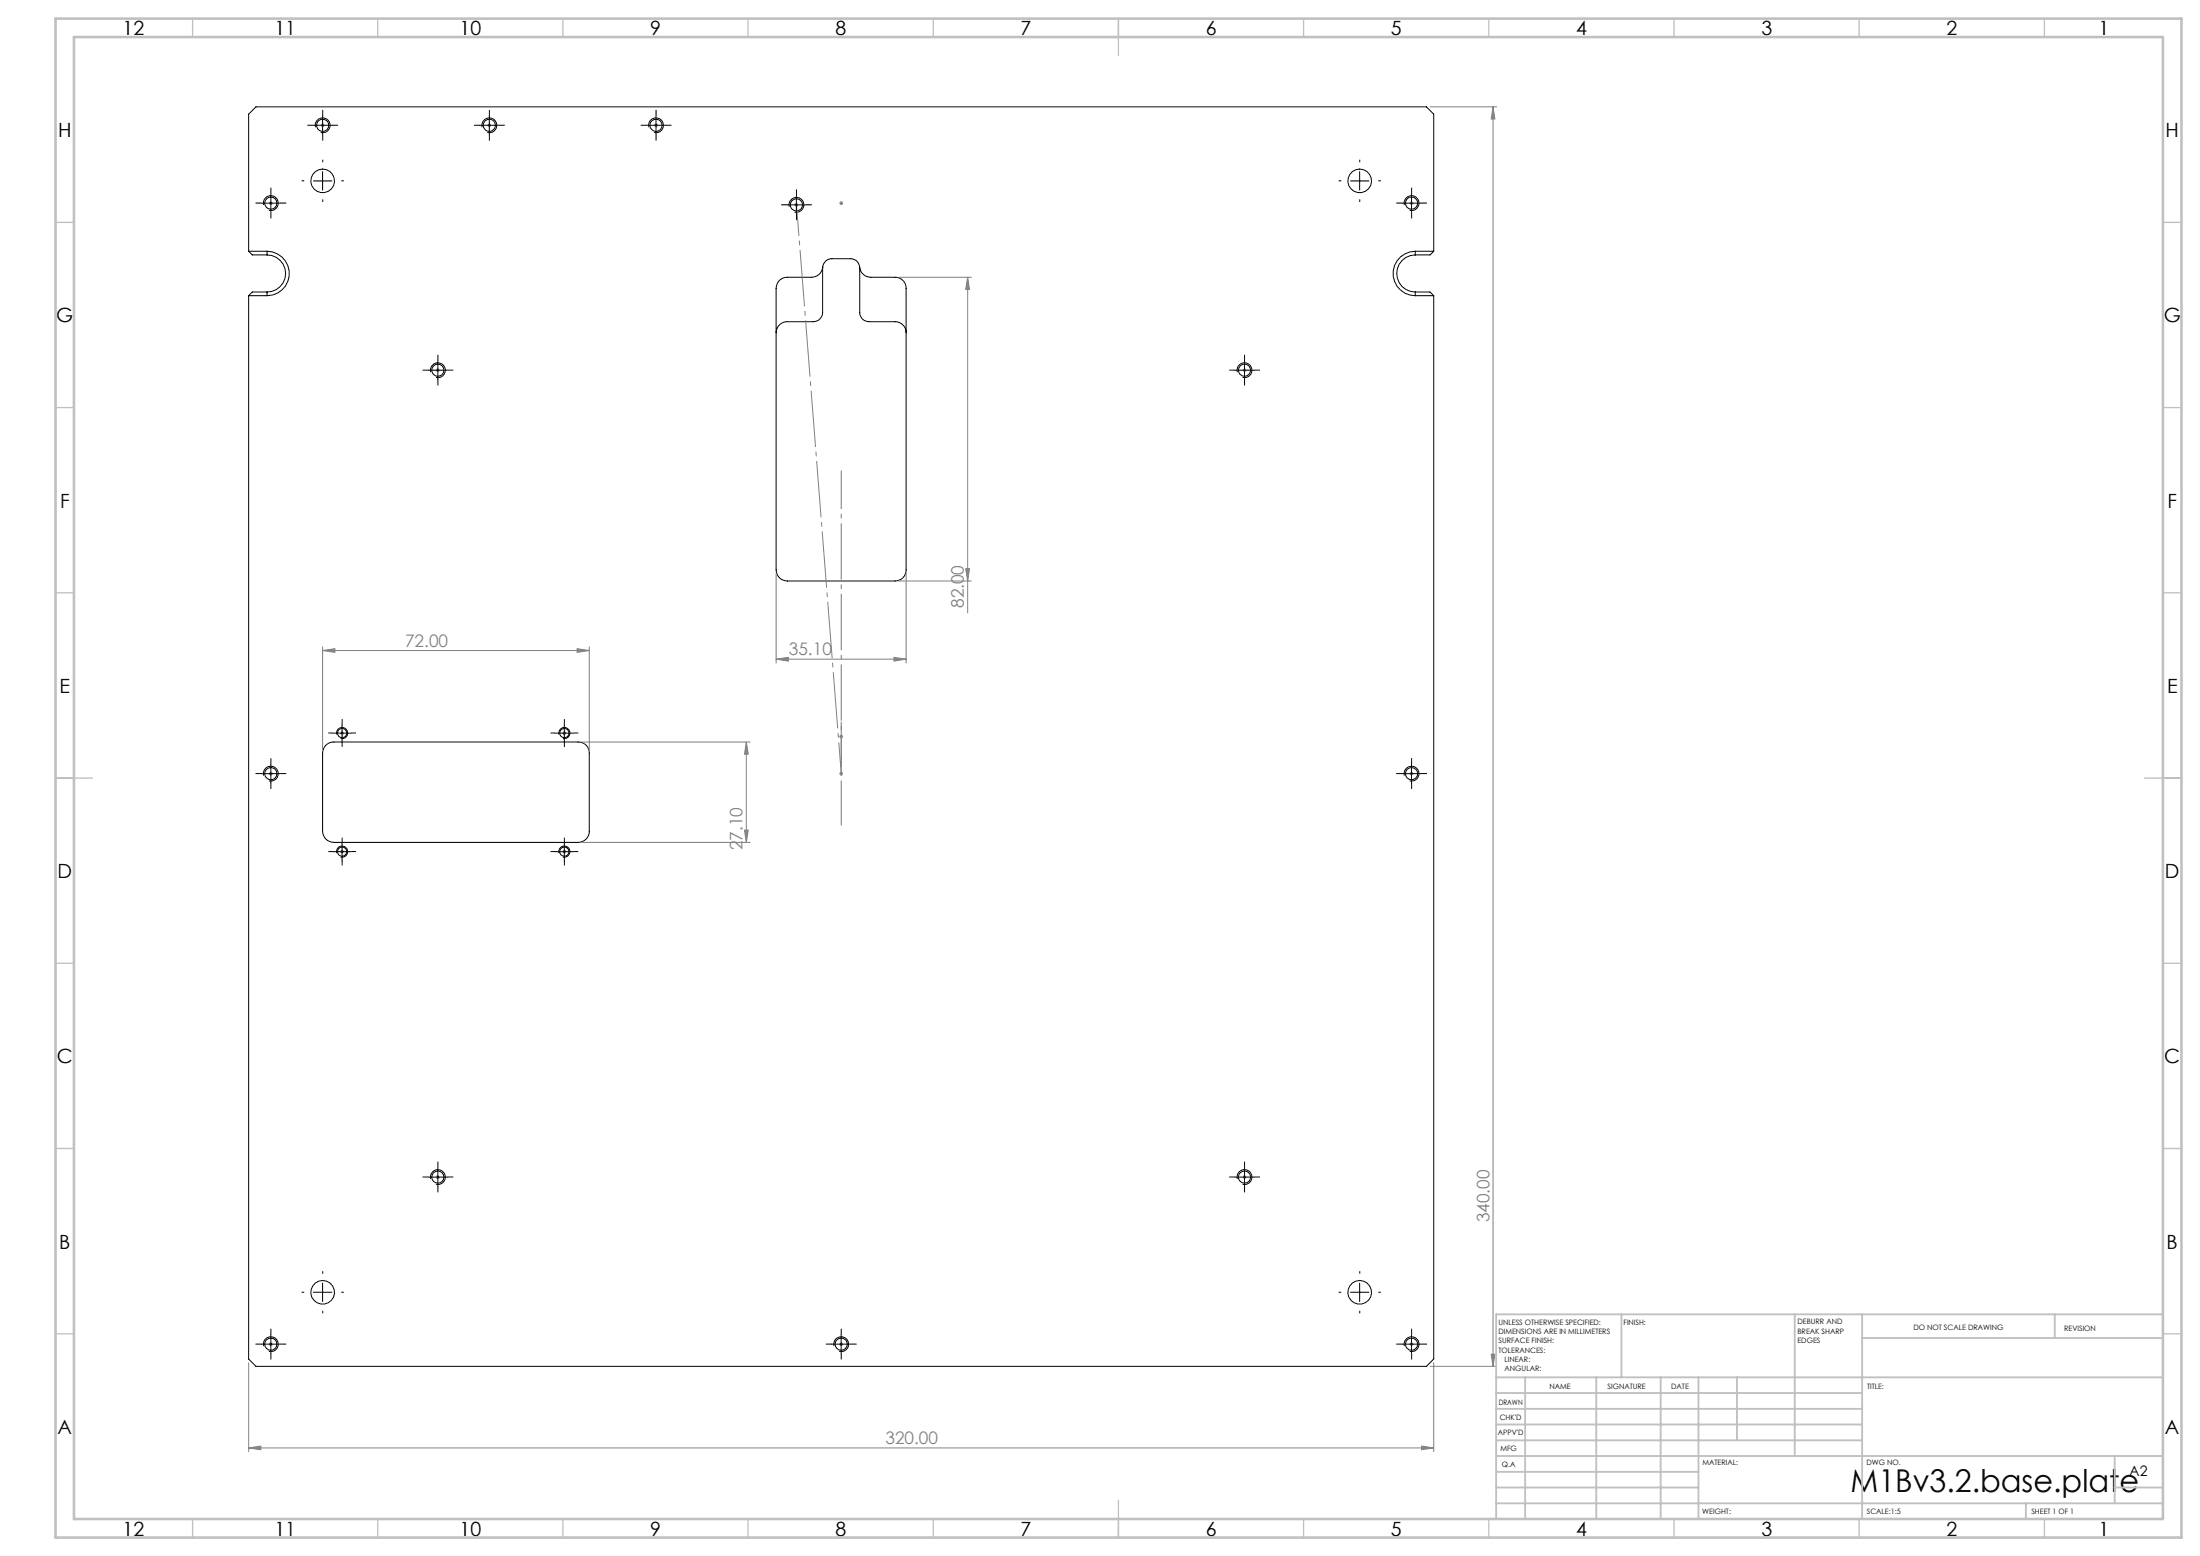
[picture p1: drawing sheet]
<svg xmlns="http://www.w3.org/2000/svg" width="594mm" height="420mm" viewBox="0 0 594 420" stroke-linecap="round" stroke-linejoin="round" font-family="sans-serif">
<g fill="none" stroke="#000" stroke-width=".27">
<path d="M84.6 33.8h5M85.2 34.3a2 2 0 0 1 1.8-2.5 2 2 0 0 1 2.1 2.2 2 2 0 0 1-2.5 1.8M87.1 31.3v5M129.6 33.8h5M130.2 34.3a2 2 0 0 1 1.7-2.5 2 2 0 0 1 2.2 2.2 2 2 0 0 1-2.5 1.8M132.1 31.3v5M174.6 33.8h5M175.2 34.3a2 2 0 0 1 1.7-2.5 2 2 0 0 1 2.2 2.2 2 2 0 0 1-2.5 1.8M177.1 31.3v5M70.6 54.8h5M71.2 55.3a1.99 1.99 0 0 1 1.7-2.5 1.99 1.99 0 0 1 2.2 2.2 1.99 1.99 0 0 1-2.5 1.7M73.1 52.3v5"/>
<path d="M84.6 48.8h5M87.1 46.3v5M212.5 55.3h5M213.1 55.8a2 2 0 0 1 1.8-2.5 2 2 0 0 1 2.1 2.2 2 2 0 0 1-2.5 1.7M215 52.8v5M364.6 48.8h5M367.1 46.3v5M378.6 54.8h5M379.2 55.3a1.98 1.98 0 0 1 1.7-2.4 1.98 1.98 0 0 1 2.2 2.1 1.98 1.98 0 0 1-2.5 1.7M381.1 52.3v5M67.1 67.8v-37l2-2h316l2 2v37M67.1 79.8v287l2 2h316l2-2v-287"/>
<path d="M67.1 67.8h5M67.1 79.8h5M67.1 67.8l1 1h4M72.1 67.8a6 6 0 0 1 6 6 6 6 0 0 1-6 6M72.1 68.8a5 5 0 0 1 5 5 5 5 0 0 1-5 5M72.1 67.8v1M72.1 78.8v1M72.1 78.8h-4l-1 1M222.1 72.1a3.1 3.1 0 0 1-3 2.7h-6.5a2.95 2.95 0 0 0-3.1 3v76a3 3 0 0 0 3.1 3h29.1a2.95 2.95 0 0 0 3-3v-76a2.9 2.9 0 0 0-3-3h-6.6a3.1 3.1 0 0 1-3-2.7M222.1 72.1a2.41 2.41 0 0 1 2.5-2.3h5a2.41 2.41 0 0 1 2.5 2.3M222.1 72.1v12.2a2.53 2.53 0 0 1-2.5 2.5h-7a3 3 0 0 0-3.1 3M232.1 72.1v12.2a2.47 2.47 0 0 0 2.5 2.5h7.1a2.95 2.95 0 0 1 3 3"/>
<path d="M382.1 67.8a6 6 0 0 0-6 6 6 6 0 0 0 6 6M382.1 68.8a5 5 0 0 0-5 5 5 5 0 0 0 5 5M382.1 67.8h5M382.1 79.8h5M382.1 67.8v1M382.1 78.8v1M382.1 78.8h4l1 1M387.1 67.8l-1 1h-4M115.7 99.9h5M118.2 97.4v5M333.5 99.9h5M336 97.4v5"/>
<path d="M116.3 100.5a2 2 0 0 1 1.7-2.6 2 2 0 0 1 2.2 2.2 2 2 0 0 1-2.5 1.8M334.1 100.5a2 2 0 0 1 1.7-2.6 2 2 0 0 1 2.2 2.2 2 2 0 0 1-2.5 1.8M89.9 197.9h5M90.9 198.3a1.51 1.51 0 0 1 1.3-1.9 1.51 1.51 0 0 1 1.7 1.6 1.51 1.51 0 0 1-1.9 1.3M92.4 195.4v5M149.9 197.9h5M150.9 198.3a1.5 1.5 0 0 1 1.3-1.9 1.5 1.5 0 0 1 1.7 1.6 1.5 1.5 0 0 1-1.9 1.3M152.4 195.4v5M70.6 208.8h5M71.2 209.4a2 2 0 0 1 1.7-2.6 2 2 0 0 1 2.2 2.2 2 2 0 0 1-2.5 1.8M73.1 206.3v5M88 201.1a3 3 0 0 1 2.1-.8h66a2.9 2.9 0 0 1 3 3v21.1a2.95 2.95 0 0 1-3 3h-66a3 3 0 0 1-3-3v-21.1a3.3 3.3 0 0 1 .9-2.2z"/>
<path d="M378.6 208.8h5M379.2 209.4a1.99 1.99 0 0 1 1.8-2.5 1.99 1.99 0 0 1 2.1 2.1 1.99 1.99 0 0 1-2.5 1.8M381.1 206.3v5M89.9 229.9h5M90.9 230.3a1.51 1.51 0 0 1 1.3-1.9 1.51 1.51 0 0 1 1.7 1.6 1.51 1.51 0 0 1-1.9 1.3M92.4 227.4v5M149.9 229.9h5M150.9 230.3a1.5 1.5 0 0 1 1.3-1.9 1.5 1.5 0 0 1 1.7 1.6 1.5 1.5 0 0 1-1.9 1.3M152.4 227.4v5M115.7 317.7h5M116.3 318.2a1.99 1.99 0 0 1 1.7-2.5 1.99 1.99 0 0 1 2.2 2.1 1.99 1.99 0 0 1-2.5 1.8M118.2 315.2v5"/>
<path d="M333.5 317.7h5M334.1 318.2a1.99 1.99 0 0 1 1.7-2.5 1.99 1.99 0 0 1 2.2 2.2 1.99 1.99 0 0 1-2.5 1.7M336 315.2v5M84.6 348.8h5M87.1 346.3v5M364.6 348.8h5M367.1 346.3v5M70.6 362.8h5M71.2 363.3a2 2 0 0 1 1.7-2.5 2 2 0 0 1 2.2 2.2 2 2 0 0 1-2.5 1.8M73.1 360.3v5M224.6 362.8h5M225.2 363.3a2 2 0 0 1 1.7-2.5 2 2 0 0 1 2.2 2.2 2 2 0 0 1-2.5 1.8"/>
<path d="M227.1 360.3v5M378.6 362.8h5M379.2 363.3a1.99 1.99 0 0 1 1.8-2.5 1.99 1.99 0 0 1 2.1 2.2 1.99 1.99 0 0 1-2.5 1.8M381.1 360.3v5"/>
<circle cx="87.1" cy="33.8" r="1.65"/>
<circle cx="132.1" cy="33.8" r="1.64"/>
<circle cx="177.1" cy="33.8" r="1.64"/>
<circle cx="73.1" cy="54.8" r="1.65"/>
<circle cx="87.1" cy="48.8" r="3.2"/>
<circle cx="215" cy="55.3" r="1.66"/>
<circle cx="367.1" cy="48.8" r="3.2"/>
<circle cx="381.1" cy="54.8" r="1.66"/>
<circle cx="118.2" cy="99.9" r="1.65"/>
<circle cx="336" cy="99.9" r="1.65"/>
<circle cx="92.4" cy="197.9" r="1.26"/>
<circle cx="152.4" cy="197.9" r="1.26"/>
<circle cx="73.1" cy="208.8" r="1.65"/>
<circle cx="381.1" cy="208.8" r="1.66"/>
<circle cx="92.4" cy="229.9" r="1.26"/>
<circle cx="152.4" cy="229.9" r="1.26"/>
<circle cx="118.2" cy="317.7" r="1.65"/>
<circle cx="336" cy="317.7" r="1.65"/>
<circle cx="87.1" cy="348.8" r="3.2"/>
<circle cx="367.1" cy="348.8" r="3.2"/>
<circle cx="73.1" cy="362.8" r="1.64"/>
<circle cx="227.1" cy="362.8" r="1.64"/>
<circle cx="381.1" cy="362.8" r="1.65"/>
</g>
<g fill="none" stroke="#808080" stroke-width=".27">
<path d="M86.6 33.8h1M86.7 33.5l.8 .7M87.1 33.3v1M87.5 33.5l-.8 .7M131.6 33.8h1M131.8 33.5l.7 .7M132.1 33.3v1M132.5 33.5l-.7 .7M176.6 33.8h1M176.8 33.5l.7 .7M177.1 33.3v1M177.5 33.5l-.7 .7"/>
<path d="M386.1 28.8h18M403.1 28.8l.5 3.3h-1zM403.1 28.8v340M72.6 54.8h1M72.8 54.5l.7 .7M73.1 54.3v1M73.5 54.5l-.7 .7M214.5 55.3h1M214.7 54.9l.7 .8M215 54.8v1M215.4 54.9l-.7 .8M226.6 54.8h1"/>
<path d="M226.8 54.5l.7 .7M227.1 54.3v1M227.5 54.5l-.7 .7M380.6 54.8h1M380.8 54.5l.7 .7M381.1 54.3v1M381.5 54.5l-.7 .7M242.7 74.8h19.6M261.3 74.8l.5 3.3h-1.1zM261.3 74.8v90.6M117.7 99.9h1M117.9 99.6l.7 .7"/>
<path d="M118.2 99.4v1M118.6 99.6l-.7 .7M335.5 99.9h1M335.7 99.6l.7 .7M336 99.4v1M336.4 99.6l-.7 .7M209.5 154.8v24.1M242.7 156.8h19.6M244.7 154.8v24.1M260.7 153.5h1.1l-.5 3.3zM87.1 175.6l3.3-.5v1zM87.1 174.6v27.7"/>
<path d="M87.1 175.6h72M155.8 175.1l3.3 .5-3.3 .5zM159.1 174.6v27.7M209.5 177.9l3.4-.5v1.1zM209.5 177.9h35.2M241.4 177.4l3.3 .5-3.3 .6zM91.9 197.9h1M92 197.5l.7 .7M92.4 197.4v1M92.7 197.5l-.7 .7M151.9 197.9h1M152 197.5l.7 .7"/>
<path d="M152.4 197.4v1M152.7 197.5l-.7 .7M226.6 198.8h1M226.8 198.5l.7 .7M227.1 198.3v1M227.5 198.5l-.7 .7M72.6 208.8h1M72.8 208.5l.7 .7M73.1 208.3v1M73.5 208.5l-.7 .7M157.1 200.3h45.4M201.5 200.3l.5 3.3h-1z"/>
<path d="M201.5 200.3v27.1M226.6 208.8h1M226.8 208.5l.7 .7M227.1 208.3v1M227.5 208.5l-.7 .7M380.6 208.8h1M380.8 208.5l.7 .7M381.1 208.3v1M381.5 208.5l-.7 .7M91.9 229.9h1M92 229.5l.7 .7M92.4 229.4v1"/>
<path d="M92.7 229.5l-.7 .7M151.9 229.9h1M152 229.5l.7 .7M152.4 229.4v1M152.7 229.5l-.7 .7M157.1 227.4h45.4M201 224.1h1l-.5 3.3zM117.7 317.7h1M117.9 317.4l.7 .7M118.2 317.2v1M118.6 317.4l-.7 .7M335.5 317.7h1"/>
<path d="M335.7 317.4l.7 .7M336 317.2v1M336.4 317.4l-.7 .7M67.1 367.8v24M72.6 362.8h1M72.8 362.5l.7 .7M73.1 362.3v1M73.5 362.5l-.7 .7M226.6 362.8h1M226.8 362.5l.7 .7M227.1 362.3v1M227.5 362.5l-.7 .7"/>
<path d="M380.6 362.8h1M380.8 362.5l.7 .7M381.1 362.3v1M381.5 362.5l-.7 .7M386.1 368.8h18M387.1 367.8v24M402.6 365.5h1l-.5 3.3zM67.1 390.8l3.3-.5v1zM67.1 390.8h320M383.8 390.3l3.3 .5-3.3 .5z"/>
</g>
<path d="M227.1 222.8v-28" fill="none" stroke="#808080" stroke-width=".27" stroke-dasharray="15.2 1.3 1.3 1.3" stroke-dashoffset="3.1" stroke-linecap="butt"/>
<path d="M227.1 208.8l-12-153.5" fill="none" stroke="#808080" stroke-width=".27" stroke-dasharray="15.2 1.3 1.3 1.3" stroke-dashoffset="6.8" stroke-linecap="butt"/>
<path d="M227.1 208.8v-81.8" fill="none" stroke="#808080" stroke-width=".27" stroke-dasharray="15.2 1.3 1.3 1.3" stroke-dashoffset="4.8" stroke-linecap="butt"/>
<g fill="none" stroke="#000" stroke-width=".27" stroke-dasharray="15.2 1.3 1.3 1.3" stroke-linecap="butt">
<path d="M84.6 33.8h-1.6M87.1 31.3v-1.6M87.1 36.3v1.7M89.6 33.8h1.7M129.6 33.8h-1.6M132.1 31.3v-1.6M132.1 36.3v1.7M134.6 33.8h1.7M174.6 33.8h-1.6M177.1 31.3v-1.6M177.1 36.3v1.7M179.6 33.8h1.7"/>
<path d="M70.6 54.8h-1.6M73.1 52.3v-1.6M73.1 57.3v1.7M75.6 54.8h1.7M82.1 48.8h-.7M87.1 43.8v-.7M87.1 53.8v.7M92.1 48.8h.7M212.6 55.3h-1.7M215.1 52.8v-1.7M215.1 57.8v1.6M217.6 55.3h1.6"/>
<path d="M362.1 48.8h-.7M367.1 43.8v-.7M367.1 53.8v.7M372.1 48.8h.7M378.6 54.8h-1.6M381.1 52.3v-1.6M381.1 57.3v1.7M383.6 54.8h1.7M115.7 99.9h-1.6M118.2 97.4v-1.6M120.7 99.9h1.7M333.5 99.9h-1.6"/>
<path d="M336 97.4v-1.6M338.5 99.9h1.7M118.2 102.4v1.7M336 102.4v1.7M89.9 197.9h-1.3M92.4 195.4v-1.3M94.9 197.9h1.2M149.9 197.9h-1.3M152.4 195.4v-1.3M154.9 197.9h1.2M70.6 208.8h-1.6M73.1 206.3v-1.6"/>
<path d="M73.1 211.3v1.7M75.6 208.8h1.7M92.4 200.4v1.2M152.4 200.4v1.2M378.6 208.8h-1.6M381.1 206.3v-1.6M381.1 211.3v1.7M383.6 208.8h1.7M89.9 229.9h-1.3M92.4 227.4v-1.3M92.4 232.4v1.2M94.9 229.9h1.2"/>
<path d="M149.9 229.9h-1.3M152.4 227.4v-1.3M152.4 232.4v1.2M154.9 229.9h1.2M115.7 317.7h-1.6M118.2 315.2v-1.6M120.7 317.7h1.7M333.5 317.7h-1.6M336 315.2v-1.6M338.5 317.7h1.7M118.2 320.2v1.7M336 320.2v1.7"/>
<path d="M82.1 348.8h-.7M87.1 343.8v-.7M87.1 353.8v.7M92.1 348.8h.7M362.1 348.8h-.7M367.1 343.8v-.7M367.1 353.8v.7M372.1 348.8h.7M70.6 362.8h-1.6M73.1 360.3v-1.6M73.1 365.3v1.7M75.6 362.8h1.7"/>
<path d="M224.6 362.8h-1.6M227.1 360.3v-1.6M227.1 365.3v1.7M229.6 362.8h1.7M378.6 362.8h-1.6M381.1 360.3v-1.6M381.1 365.3v1.7M383.6 362.8h1.7"/>
</g>
<g fill="none" stroke="#c0c0c0" stroke-width=".35">
<path d="M52 5v5M102 5v5M152 5v5M202 5v5M252 5v5M302 5v10M352 5v5M402 5v5M452 5v5M502 5v5M552 5v5M15 60h5"/>
<path d="M584 60h5M15 110h5M584 110h5M15 160h5M584 160h5M15 210h10M579 210h10M15 260h5M584 260h5M15 310h5M584 310h5M15 360h5"/>
<path d="M584 360h5M52 410v5M102 410v5M152 410v5M202 410v5M252 410v5M302 405v10M352 410v5M402 410v5M452 410v5M502 410v5M552 410v5"/>
</g>
<g fill="none" stroke="#c0c0c0" stroke-width=".5">
<path d="M437.8 354.8v17M484.6 354.8v38.2M502.8 354.8v55.2M554.8 354.8v6.4M584 354.8h-180v55.2M404 371.8h180M404 376h98.8M411.8 371.8v38.2M431 371.8v38.2M448.4 371.8v38.2M458.6 371.8v38.2M469 371.8v17"/>
<path d="M502.8 361.2h81.2M404 388.8h98.8M404 384.5h98.8M404 380.3h98.8M404 397.3h54.6M404 393h180M571 393v12.8M404 405.8h180M404 401.5h54.6M547 405.8v4.2M571 401.5h13"/>
</g>
<path d="M15 5h574v410h-574zM20 10h564v400h-564z" fill="none" stroke="#c0c0c0" stroke-width=".7"/>
<g fill="#808080">
<path d="M241.4 177.4l3.3 .5-3.3 .6zM209.5 177.9l3.4-.5v1.1zM155.8 175.1l3.3 .5-3.3 .5zM87.1 175.6l3.3-.5v1z"/>
<path d="M403.1 28.8l.5 3.3h-1zM402.6 365.5h1l-.5 3.3zM201.5 200.3l.5 3.3h-1zM201 224.1h1l-.5 3.3zM261.3 74.8l.5 3.3h-1.1zM260.7 153.5h1.1l-.5 3.3z"/>
<path d="M67.1 390.8l3.3-.5v1zM383.8 390.3l3.3 .5-3.3 .5z"/>
</g>
<text font-size="8.5" x="499.6" y="402.7">M1Bv3.2.base.plate</text>
<g font-size="5.3">
<text x="33.1" y="9.5">12</text>
<text x="74.1" y="9.5">11</text>
<text x="124.1" y="9.5">10</text>
<text x="175.6" y="9.5">9</text>
<text x="225.6" y="9.5">8</text>
<text x="275.6" y="9.5">7</text>
<text x="325.6" y="9.5">6</text>
<text x="375.6" y="9.5">5</text>
<text x="425.6" y="9.5">4</text>
<text x="475.6" y="9.5">3</text>
<text x="525.6" y="9.5">2</text>
<text x="566.6" y="9.5">1</text>
<text x="15.7" y="37">H</text>
<text x="584.7" y="37">H</text>
<text x="15.2" y="87">G</text>
<text x="584.2" y="87">G</text>
<text x="16.2" y="137">F</text>
<text x="585.2" y="137">F</text>
<text x="16.1" y="187">E</text>
<text x="585.1" y="187">E</text>
<text x="15.5" y="237">D</text>
<text x="584.5" y="237">D</text>
<text x="15.4" y="287">C</text>
<text x="584.4" y="287">C</text>
<text x="16" y="337">B</text>
<text x="585" y="337">B</text>
<text x="15.5" y="387">A</text>
<text x="584.5" y="387">A</text>
<text x="33.1" y="414.5">12</text>
<text x="74.1" y="414.5">11</text>
<text x="124.1" y="414.5">10</text>
<text x="175.6" y="414.5">9</text>
<text x="225.6" y="414.5">8</text>
<text x="275.6" y="414.5">7</text>
<text x="325.6" y="414.5">6</text>
<text x="375.6" y="414.5">5</text>
<text x="425.6" y="414.5">4</text>
<text x="475.6" y="414.5">3</text>
<text x="525.6" y="414.5">2</text>
<text x="566.6" y="414.5">1</text>
</g>
<g font-size="4.7" fill="#808080">
<text x="260.3" y="164.1" transform="rotate(-90 260.3 164.1)">82.00</text>
<text x="109.4" y="174.6">72.00</text>
<text x="213" y="176.9">35.10</text>
<text x="200.5" y="229.5" transform="rotate(-90 200.5 229.5)">27.10</text>
<text x="402.1" y="329.9" transform="rotate(-90 402.1 329.9)">340.00</text>
<text x="239.1" y="389.8">320.00</text>
</g>
<text font-size="3.9" x="574.9" y="398.5">A2</text>
<g font-size="2">
<text x="404.6" y="357.6">UNLESS OTHERWISE SPECIFIED:</text>
<text x="438.4" y="357.6">FINISH:</text>
<text x="485.3" y="357.5">DEBURR AND</text>
<text x="485.3" y="360">BREAK SHARP</text>
<text x="516.6" y="359">DO NOT SCALE DRAWING</text>
<text x="557.3" y="359.2">REVISION</text>
<text x="404.6" y="360.1">DIMENSIONS ARE IN MILLIMETERS</text>
<text x="404.6" y="362.6">SURFACE FINISH:</text>
<text x="404.6" y="365.1">TOLERANCES:</text>
<text x="485.3" y="362.5">EDGES</text>
<text x="406.2" y="367.6">LINEAR:</text>
<text x="406.2" y="370.1">ANGULAR:</text>
<text x="418.3" y="375">NAME</text>
<text x="434" y="374.9">SIGNATURE</text>
<text x="451.2" y="374.9">DATE</text>
<text x="504.1" y="374.9">TITLE:</text>
<text x="404.6" y="379.1">DRAWN</text>
<text x="404.9" y="383.3">CHK'D</text>
<text x="404.4" y="387.4">APPV'D</text>
<text x="405.1" y="391.8">MFG</text>
<text x="405.5" y="396">Q.A</text>
<text x="459.6" y="395.5">MATERIAL:</text>
<text x="504" y="395.5">DWG NO.</text>
<text x="459.6" y="408.5">WEIGHT:</text>
<text x="504.1" y="408.6">SCALE:1:5</text>
<text x="548.5" y="408.6">SHEET 1 OF 1</text>
</g>
</svg>
